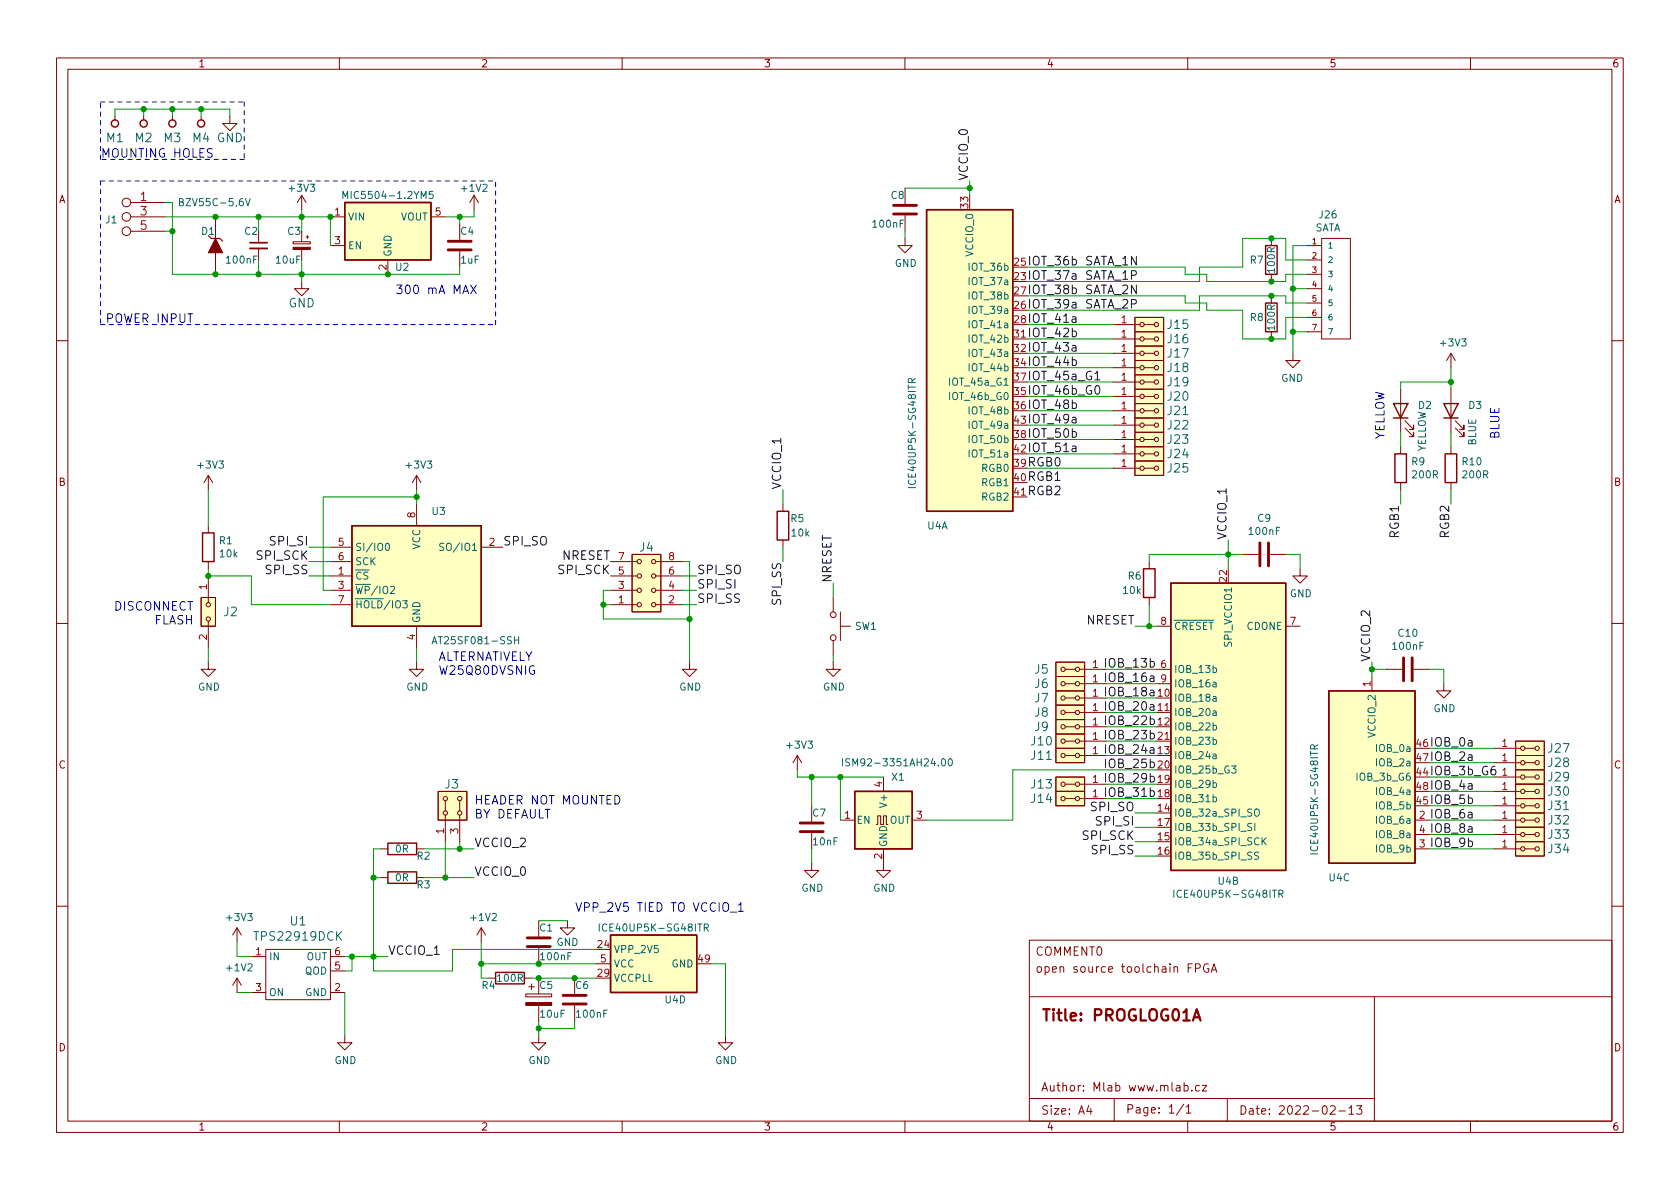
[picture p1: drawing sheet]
<svg xmlns="http://www.w3.org/2000/svg" width="297mm" height="210mm" viewBox="0 0 297 210" stroke-linecap="round" stroke-linejoin="round" font-family="sans-serif">
<g fill="none" stroke="#840000" stroke-width=".18">
<path d="M10 10.2h277v190.1h-277zM12 12.2h273v186.1h-273zM60 10.2v2M110 10.2v2M160 10.2v2M210 10.2v2M260 10.2v2M20.3 20.6v.6M23.1 38.3h6.1M23.1 35.8h6.1M25.4 20.6v.6M30.5 20.6v.6"/>
<path d="M35.6 20.6v.6M38.1 38.3v3.9M40.6 20.6v1.2h1.3l-1.3 1.3-1.2-1.3h1.2M53.3 34.5l.8 1.3M53.3 34.5v2.6M53.3 34.5l-.7 1.3M58.4 38.3h2.6M76.2 38.3h2.5M81.3 39.6v2.8M83.8 34.5l-.7 1.3M83.8 34.5v2.6M83.8 34.5l.8 1.3"/>
<path d="M160 33.3v2.8M160 38.1v2.8M23.1 40.9h6.1M38.1 44.7v3.8M45.7 40.9v2M45.7 43.9v2.1M51.8 42.7h3.1v.4h-3.1zM53.3 49.8v1.2h-1.2l1.2 1.3 1.3-1.3h-1.3M53.3 40.9v1.8M53.3 44.1v1.9M54.1 41.9h.5M54.4 41.7v.5"/>
<path d="M58.4 43.4h2.6M68.6 46v2.5M81.3 44.4v2.8M160 42.2v1.2h1.3l-1.3 1.3-1.3-1.3h1.3M179.1 59.9h2.5M196.8 57.4h4.7M196.8 59.9h4.7M200.7 56.1h5v2.6h-5zM200.7 58.7h5v2.5h-5zM202.3 57.4h1.8M202.3 59.9h1.8M224.8 42.2v1.2"/>
<path d="M224.8 48.5v1.3M224.8 52.3v1.3M224.8 58.7v1.2M231.1 43.4h2.6M231.1 46h2.6M231.1 48.5h2.6M231.1 51h2.6M231.1 53.6h2.6M231.1 56.1h2.6M231.1 58.7h2.6M233.7 42.2h5.1v17.7h-5.1zM10 60.2h2"/>
<path d="M196.8 65h4.7M196.8 70.1h4.7M196.8 67.6h4.7M196.8 62.5h4.7M196.8 77.7h4.7M196.8 75.2h4.7M196.8 72.6h4.7M200.7 79h5v2.5h-5zM200.7 63.7h5v2.6h-5zM200.7 68.8h5v2.6h-5zM200.7 66.3h5v2.5h-5zM200.7 61.2h5v2.5h-5z"/>
<path d="M200.7 76.4h5v2.6h-5zM200.7 73.9h5v2.5h-5zM200.7 71.4h5v2.5h-5zM202.3 65h1.8M202.3 70.1h1.8M202.3 67.6h1.8M202.3 62.5h1.8M202.3 77.7h1.8M202.3 75.2h1.8M202.3 72.6h1.8M228.6 62.5v1.2h-1.3l1.3 1.3 1.3-1.3h-1.3M247.6 68.8v7.6"/>
<path d="M247.6 79v1.3M248.4 75.7l1.5 1.5v-.8v.8h-.7M248.4 74.4l1.5 1.5v-.7v.7h-.7M256.5 62.5l-.7 1.2M256.5 62.5v2.5M256.5 68.8v7.6M256.5 79v1.3M256.5 62.5l.8 1.2M257.3 75.7l1.5 1.5v-.8v.8h-.7M257.3 74.4l1.5 1.5v-.7v.7h-.7M285 60.2h2M36.8 84.1v2.5"/>
<path d="M36.8 93v1.2M36.8 99.3v1.3M36.8 84.1l-.7 1.2M36.8 84.1l.8 1.2M58.4 96.8h3.8M58.4 99.3h3.8M73.7 84.1l-.8 1.2M73.7 84.1v2.5M73.7 89.1v3.9M73.7 84.1l.7 1.2M85.1 96.8h3.8M107.9 99.3h4.7"/>
<path d="M111.8 98h5v10.2h-5zM116 99.3h4.6M138.4 89.1v1.3M138.4 95.5v1.3M179.1 87.9h2.5M196.8 80.3h4.7M196.8 82.8h4.7M200.7 81.5h5v2.6h-5zM202.3 80.3h1.8M202.3 82.8h1.8M203.2 99.3v1.3M219.7 98h2.8"/>
<path d="M224.5 98h2.8M247.6 85.3v1.3M256.5 85.3v1.3M10 110.2h2M35.6 105.7h2.5v5h-2.5zM36.8 117.1v1.3h1.3l-1.3 1.2-1.2-1.2h1.2M36.8 101.8v4.7M36.8 109.8v4.7M58.4 101.8h3.8M58.4 104.4h3.8M58.4 106.9h3.8M73.7 117.1v1.3h1.2l-1.2 1.2-1.3-1.2h1.3"/>
<path d="M73.7 110.7v3.8M107.9 101.8h4.7M107.9 104.4h4.7M107.9 106.9h4.7M116 101.8h4.6M116 104.4h4.6M116 106.9h4.6M121.9 117.1v1.3h1.3l-1.3 1.2-1.3-1.2h1.3M147.3 117.1v1.3h1.3l-1.3 1.2-1.3-1.2h1.3M147.3 105.7v2.5M147.3 113.3v2.5M148.6 110.7h1.8"/>
<path d="M148.6 108.2v5.1M186.7 117.1h5.1v2.5h-5.1zM186.7 119.6h5.1v2.6h-5.1zM188.3 118.4h1.8M190.9 118.4h4.7M203.2 105.7v1.2M204.5 118.4h2.5M204.5 110.7h2.5M227.3 110.7h2.6M229.9 100.6v1.2h1.2l-1.2 1.3-1.3-1.3h1.3M242.6 119.6v2.6M245.1 118.4h2.8"/>
<path d="M249.9 118.4h2.8M285 110.2h2M77.5 139.9h5v5.1h-5zM141 133.6l-.8 1.3M141 133.6v2.5M141 133.6l.7 1.3M156.2 137.4v2.5M186.7 137.4h5.1v2.5h-5.1zM186.7 139.9h5.1v2.6h-5.1zM186.7 132.3h5.1v2.6h-5.1zM186.7 122.2h5.1v2.5h-5.1zM186.7 124.7h5.1v2.5h-5.1z"/>
<path d="M186.7 129.8h5.1v2.5h-5.1zM186.7 127.2h5.1v2.6h-5.1zM188.3 126h1.8M188.3 131.1h1.8M188.3 120.9h1.8M188.3 138.7h1.8M188.3 133.6h1.8M188.3 123.4h1.8M188.3 128.5h1.8M190.9 126h4.7M190.9 131.1h4.7M190.9 120.9h4.7"/>
<path d="M190.9 138.7h4.7M190.9 133.6h4.7M190.9 123.4h4.7M190.9 128.5h4.7M204.5 126h2.5M204.5 131.1h2.5M204.5 120.9h2.5M255.3 120.9v1.3h1.2l-1.2 1.2-1.3-1.2h1.3M264.2 134.9h4.7M264.2 132.3h4.7M264.2 137.4h4.7M264.2 139.9h4.7"/>
<path d="M268 133.6h5v2.5h-5zM268 131.1h5v2.5h-5zM268 136.1h5v2.6h-5zM268 138.7h5v2.5h-5zM269.6 134.9h1.8M269.6 132.3h1.8M269.6 137.4h1.8M269.6 139.9h1.8M67.3 150.1h1.3M67.3 155.2h1.3M73.7 150.1h1.2M73.7 155.2h1.2"/>
<path d="M78.7 141.6v1.8M78.7 144.1v4.7M81.3 141.6v1.8M81.3 144.1v4.7M143.5 152.6v1.3h1.3l-1.3 1.3-1.3-1.3h1.3M143.5 142.5v2.8M143.5 147.3v2.8M148.6 145h2.5M154.9 145.8h.3v-1.5h.5v1.5h.5v-1.5h.5v1.5h.3M156.2 150.1v3.8h1.3l-1.3 1.3-1.3-1.3h1.3M161.3 145h2.5M188.3 141.2h1.8"/>
<path d="M190.9 141.2h4.7M250.2 145h2.5M250.2 150.1h2.5M250.2 147.6h2.5M264.2 145h4.7M264.2 150.1h4.7M264.2 147.6h4.7M264.2 142.5h4.7M268 143.8h5v2.5h-5zM268 146.3h5v2.5h-5zM268 141.2h5v2.6h-5zM268 148.8h5v2.6h-5z"/>
<path d="M269.6 145h1.8M269.6 150.1h1.8M269.6 147.6h1.8M269.6 142.5h1.8M10 160.2h2M41.9 173l-.8 1.2M41.9 164.1v2.5M41.9 173v2.5M41.9 173l.8 1.2M41.9 164.1l-.8 1.2M41.9 164.1l.8 1.2M44.4 169.2h2.6"/>
<path d="M44.4 175.5h2.6M47 167.9h11.4v8.9h-11.4zM58.4 169.2h2.6M58.4 175.5h2.6M58.4 171.7h2.6M85.1 164.1l-.8 1.2M85.1 164.1v2.5M85.1 164.1l.8 1.2M86.4 173h1.2M92.7 173h1.3M93 175.8h4.5v.5h-4.5zM93.5 174.5h1"/>
<path d="M94 174v1M95.2 162.8v2.8M95.2 167.6v2.8M95.2 173v2.8M95.2 177.8v2.8M100.3 162.8v1.3h1.3l-1.3 1.2-1.2-1.2h1.2M101.6 173v2.8M101.6 177.8v2.8M105.4 170.4h2.5M182 166.3h103v32h-103zM182 176.3h103M210.1 171.1h.5"/>
<path d="M210.8 170.4h-.7v1.5M211.4 171.2l.7-.1 .1-.2-.1-.3-.2-.2h-.5v1.5M213.6 170.5a.74 .74 0 0 0-.9 .5 .74 .74 0 0 0 .6 .9l.4-.1v-.5h-.3M214.1 171.9l.5-1.5 .5 1.5M214.3 171.5h.7M243 176.3v22M285 160.2h2M60 198.3v2M61 183.1v1.3h1.2l-1.2 1.3-1.3-1.3h1.3M95.2 183.1v1.3h1.3l-1.3 1.3-1.2-1.3h1.2M110 198.3v2M128.3 183.1v1.3h1.2l-1.2 1.3-1.3-1.3h1.3"/>
<path d="M160 198.3v2M182 194.3h61M192.5 195.5l-.4 1h1M192.9 196v1M197 194.3v4M209.3 195.3l-1.3 1.9M209.4 192l.4-.1 .3 .3v.4l-.2 .3h-.5M209.7 195.8l.4-.5v1.5M209.7 196.8h.9M210 198.3v2M210.7 192.8v.1M212.1 192l-.5-.1-.2 .3v.4l.1 .3h.6"/>
<path d="M212.6 191.9h.8l-.8 1h.8M217 194.3v4M235.2 195.7l.6-.2 .2 .2 .1 .3-1 1h1M236.7 196.5h1.2M238.5 196l.4-.5v1.5M238.5 197h.9M239.9 195.5h.9l-.5 .6 .4 .1v.7l-.2 .1h-.4l-.2-.1M260 198.3v2M261 198.3h.1"/>
<circle cx="22.4" cy="35.8" r=".76"/>
<circle cx="22.4" cy="38.3" r=".76"/>
<circle cx="22.4" cy="40.9" r=".76"/>
<circle cx="201.9" cy="57.4" r=".38"/>
<circle cx="201.9" cy="59.9" r=".38"/>
<circle cx="204.5" cy="57.4" r=".38"/>
<circle cx="204.5" cy="59.9" r=".38"/>
<circle cx="201.9" cy="77.7" r=".38"/>
<circle cx="201.9" cy="62.5" r=".38"/>
<circle cx="201.9" cy="67.6" r=".38"/>
<circle cx="201.9" cy="65" r=".38"/>
<circle cx="201.9" cy="72.6" r=".38"/>
<circle cx="201.9" cy="70.1" r=".38"/>
<circle cx="201.9" cy="75.2" r=".38"/>
<circle cx="204.5" cy="65" r=".38"/>
<circle cx="204.5" cy="77.7" r=".38"/>
<circle cx="204.5" cy="72.6" r=".38"/>
<circle cx="204.5" cy="67.6" r=".38"/>
<circle cx="204.5" cy="70.1" r=".38"/>
<circle cx="204.5" cy="75.2" r=".38"/>
<circle cx="204.5" cy="62.5" r=".38"/>
<circle cx="113" cy="99.3" r=".38"/>
<circle cx="115.6" cy="99.3" r=".38"/>
<circle cx="201.9" cy="80.3" r=".38"/>
<circle cx="201.9" cy="82.8" r=".38"/>
<circle cx="204.5" cy="80.3" r=".38"/>
<circle cx="204.5" cy="82.8" r=".38"/>
<circle cx="36.8" cy="106.9" r=".38"/>
<circle cx="36.8" cy="109.5" r=".38"/>
<circle cx="113" cy="104.4" r=".38"/>
<circle cx="113" cy="101.8" r=".38"/>
<circle cx="113" cy="106.9" r=".38"/>
<circle cx="115.6" cy="106.9" r=".38"/>
<circle cx="115.6" cy="101.8" r=".38"/>
<circle cx="115.6" cy="104.4" r=".38"/>
<circle cx="147.3" cy="108.7" r=".51"/>
<circle cx="147.3" cy="112.8" r=".51"/>
<circle cx="188" cy="118.4" r=".38"/>
<circle cx="190.5" cy="118.4" r=".38"/>
<circle cx="188" cy="126" r=".38"/>
<circle cx="188" cy="120.9" r=".38"/>
<circle cx="188" cy="128.5" r=".38"/>
<circle cx="188" cy="123.4" r=".38"/>
<circle cx="188" cy="131.1" r=".38"/>
<circle cx="188" cy="133.6" r=".38"/>
<circle cx="188" cy="138.7" r=".38"/>
<circle cx="190.5" cy="120.9" r=".38"/>
<circle cx="190.5" cy="128.5" r=".38"/>
<circle cx="190.5" cy="131.1" r=".38"/>
<circle cx="190.5" cy="126" r=".38"/>
<circle cx="190.5" cy="123.4" r=".38"/>
<circle cx="190.5" cy="138.7" r=".38"/>
<circle cx="190.5" cy="133.6" r=".38"/>
<circle cx="269.2" cy="139.9" r=".38"/>
<circle cx="269.2" cy="137.4" r=".38"/>
<circle cx="269.2" cy="132.3" r=".38"/>
<circle cx="269.2" cy="134.9" r=".38"/>
<circle cx="271.8" cy="139.9" r=".38"/>
<circle cx="271.8" cy="137.4" r=".38"/>
<circle cx="271.8" cy="134.9" r=".38"/>
<circle cx="271.8" cy="132.3" r=".38"/>
<circle cx="78.7" cy="143.8" r=".38"/>
<circle cx="78.7" cy="141.2" r=".38"/>
<circle cx="81.3" cy="141.2" r=".38"/>
<circle cx="81.3" cy="143.8" r=".38"/>
<circle cx="188" cy="141.2" r=".38"/>
<circle cx="190.5" cy="141.2" r=".38"/>
<circle cx="269.2" cy="147.6" r=".38"/>
<circle cx="269.2" cy="145" r=".38"/>
<circle cx="269.2" cy="150.1" r=".38"/>
<circle cx="269.2" cy="142.5" r=".38"/>
<circle cx="271.8" cy="145" r=".38"/>
<circle cx="271.8" cy="147.6" r=".38"/>
<circle cx="271.8" cy="150.1" r=".38"/>
<circle cx="271.8" cy="142.5" r=".38"/>
</g>
<path d="M211.1 179.9h1M210.9 180.5l.7-2 .7 2" fill="none" stroke="#840000" stroke-width=".4"/>
<g fill="#ffffc2" stroke="#ffffc2" stroke-width=".18">
<path d="M268 133.6h5v2.5h-5z"/>
<path d="M200.7 56.1h5v2.6h-5z"/>
<path d="M234.9 122.2h15.3v30.4h-15.3z"/>
<path d="M268 143.8h5v2.5h-5z"/>
<path d="M268 146.3h5v2.5h-5z"/>
<path d="M268 131.1h5v2.5h-5z"/>
<path d="M200.7 79h5v2.5h-5z"/>
<path d="M268 136.1h5v2.6h-5z"/>
<path d="M268 138.7h5v2.5h-5z"/>
<path d="M268 141.2h5v2.6h-5z"/>
<path d="M268 148.8h5v2.6h-5z"/>
<path d="M207 103.1h20.3v50.8h-20.3z"/>
<path d="M186.7 137.4h5.1v2.5h-5.1z"/>
<path d="M186.7 139.9h5.1v2.6h-5.1z"/>
<path d="M77.5 139.9h5v5.1h-5z"/>
<path d="M35.6 105.7h2.5v5h-2.5z"/>
<path d="M62.2 93h22.9v17.7h-22.9z"/>
<path d="M200.7 58.7h5v2.5h-5z"/>
<path d="M200.7 63.7h5v2.6h-5z"/>
<path d="M200.7 68.8h5v2.6h-5z"/>
<path d="M200.7 66.3h5v2.5h-5z"/>
<path d="M200.7 61.2h5v2.5h-5z"/>
<path d="M200.7 81.5h5v2.6h-5z"/>
<path d="M200.7 76.4h5v2.6h-5z"/>
<path d="M200.7 73.9h5v2.5h-5z"/>
<path d="M200.7 71.4h5v2.5h-5z"/>
<path d="M61 35.8h15.2v10.2h-15.2z"/>
<path d="M186.7 132.3h5.1v2.6h-5.1z"/>
<path d="M151.1 139.9h10.2v10.2h-10.2z"/>
<path d="M163.8 37.1h15.3v53.3h-15.3z"/>
<path d="M186.7 122.2h5.1v2.5h-5.1z"/>
<path d="M111.8 98h5v10.2h-5z"/>
<path d="M186.7 124.7h5.1v2.5h-5.1z"/>
<path d="M186.7 129.8h5.1v2.5h-5.1z"/>
<path d="M186.7 117.1h5.1v2.5h-5.1z"/>
<path d="M107.9 165.3h15.3v10.2h-15.3z"/>
<path d="M186.7 119.6h5.1v2.6h-5.1z"/>
<path d="M186.7 127.2h5.1v2.6h-5.1z"/>
</g>
<g fill="none" stroke="#840000" stroke-width=".25">
<path d="M61 35.8h15.2v10.2h-15.2zM163.8 37.1h15.3v53.3h-15.3zM223.8 43.4h2v5.1h-2zM223.8 53.6h2v5.1h-2zM246.4 71.4h2.5l-1.3 2.5zM246.4 73.9h2.5M255.3 71.4h2.5l-1.3 2.5zM255.3 73.9h2.5M35.8 94.2h2v5.1h-2zM62.2 93h22.9v17.7h-22.9zM137.4 90.4h2v5.1h-2zM246.6 80.3h2.1v5h-2.1z"/>
<path d="M255.5 80.3h2.1v5h-2.1zM202.2 100.6h2v5.1h-2zM207 103.1h20.3v50.8h-20.3zM151.1 139.9h10.2v10.2h-10.2zM234.9 122.2h15.3v30.4h-15.3zM68.6 154.2h5.1v2h-5.1zM68.6 149.1h5.1v2h-5.1zM87.6 172h5.1v2h-5.1zM107.9 165.3h15.3v10.2h-15.3z"/>
<circle cx="20.3" cy="21.8" r=".63"/>
<circle cx="25.4" cy="21.8" r=".63"/>
<circle cx="30.5" cy="21.8" r=".63"/>
<circle cx="35.6" cy="21.8" r=".63"/>
</g>
<g fill="none" stroke="#840000" stroke-width=".51">
<path d="M158 37.8h4.1M158 36.3h4.1M79.2 44.2h4.1M79.2 42.7h4.1M222.8 96v4.1M224.3 96v4.1M248.2 116.3v4.1M249.7 116.3v4.1M141.5 147.1h4M141.5 145.5h4M93.2 167.4h4.1M93.2 165.9h4.1"/>
<path d="M99.6 177.5h4M99.6 176h4"/>
</g>
<g fill="none" stroke="#006464" stroke-width=".18">
<path d="M31.7 35.7h.6l.1-.2-.1-.3-.6-.1v1.3h.5l.2-.1 .1-.3-.3-.3M43.4 35.1l.4 1.3 .4-1.3M60.6 35.1v-1.3l.5 .9 .4-.9v1.3M76.5 33.8h-.6v.6l.1-.1 .5 .1 .1 .2-.1 .4-.1 .1-.5-.1M161.3 67.7l-.1-.6-.2-.2-.3 .1-.1 .7h1.3M161.9 66.9l-.6 .5M68.3 96.2l.1-.1a.68 .68 0 0 1 .5 .6 .68 .68 0 0 1-.5 .6l-.1-.1-.2-.3zM78.5 96.1h-.5l-.2 .1v.4l.5 .2 .2 .3-.3 .2h-.5M160.6 86.2h1.3M76.4 113.9l.4-1.3 .4 1.3M76.5 113.5h.6M91 113.2h.7"/>
<path d="M91.7 112.6v1.3M214.5 118.1h.4l.2 .2-.1 .6h-.5M149 134.2v1.2M150.2 134.2h-.4l-.2 .1v.4l.5 .2 .1 .3-.2 .2h-.5M167.8 134.3l.2-.1a.68 .68 0 0 1 .4 .6 .68 .68 0 0 1-.4 .6l-.2-.1-.1-.3zM214.5 128.3l.4-.1 .2 .3-.1 .5h-.5M214.5 138.5l.4-.1 .2 .2-.1 .6h-.5M214.5 130.8h.4l.2 .2-.1 .6h-.5M217.8 135.4h.7l-.4 .5 .4 .1v.6l-.2 .1-.5-.1M232.4 132.4l-.1-.6-.2-.1-.3 .1-.1 .6h1.3M233 131.7l-.6 .4M207.6 157.4v1.3"/>
<path d="M214.5 141l.4-.1 .2 .3-.1 .5h-.5M221.9 143.2l.2-.1a.43 .43 0 0 1 .6 .4v.4a.42 .42 0 0 1-.5 .5 .42 .42 0 0 1-.4-.5zM221.9 145.6v1.3M222.5 150.7h-.5l-.1 .1v.4l.5 .2 .1 .3-.2 .3-.5-.1M223.3 148.7l.6 .7M223.9 148.1l-.8 .8M226.1 158.1l.6-.1 .1-.2v-.3l-.7-.1v1.3M226.4 158.1l.4 .6M231.7 151h1.3M106 163.4v1.3M124.5 164h.6l.1-.2v-.3l-.7-.1v1.3M124.8 164l.4 .7"/>
</g>
<g fill="#840000" stroke="#840000" stroke-width=".18">
<path d="M51.8 43.7h3.1v.4h-3.1z"/>
<path d="M38.1 42.2l1.3 2.5h-2.6z"/>
<path d="M93 177.3h4.5v.5h-4.5z"/>
</g>
<path d="M44.2 43.9h3" fill="none" stroke="#840000" stroke-width=".33"/>
<path d="M44.2 42.9h3" fill="none" stroke="#840000" stroke-width=".3"/>
<path d="M36.8 41.7l.5 .5h1.6l.5 .5" fill="none" stroke="#840000" stroke-width=".2"/>
<path d="M193.6 67.2h.9" fill="none" stroke="#0f0f0f" stroke-width=".18"/>
<path d="M83.2 50.4l1 1.5M84.2 50.4l-1 1.5M129.1 161.3h1.2M130.6 160.1l.4-.5v1.6M130.6 161.2h.8" fill="none" stroke="#0000c2" stroke-width=".18"/>
<path d="M17.8 18h25.4M43.2 18v10.2M17.8 32v25.4M17.8 28.2v-10.2M17.8 32h69.8M43.2 28.2h-25.4M17.8 57.4h69.8M87.6 57.4v-25.4" fill="none" stroke="#0000c2" stroke-width=".18" stroke-dasharray=".8 .8"/>
<g fill="none" stroke="#009600" stroke-width=".18">
<path d="M25.4 19.3v1.3M30.5 19.3v1.3M35.6 19.3v1.3M20.3 20.6v-1.3h20.3v1.3M29.2 38.3h29.2v5.1M29.2 35.8h1.3v12.7h50.8v-1.3M45.7 38.3v2.6M53.3 37.1v3.8M81.3 38.3v1.3M83.8 37.1v1.2h-5.1M160 33.3h11.4M171.4 32v2.5"/>
<path d="M29.2 40.9h1.3M45.7 46v2.5M53.3 46v3.8M160 40.9v1.3M181.6 47.2h27.9v1.3h3.9v1.3h13.9v-1.3h3.8M181.6 59.9h15.2M181.6 52.3h27.9v1.3h3.9v1.3h6.3v5h7.6v-3.8h3.8M181.6 57.4h15.2M228.6 58.7h2.5M228.6 51h2.5M231.1 46h-3.8v-3.8h-7.6v5h-7.6v2.6h-30.5M231.1 53.6h-3.8v-1.3h-15.2v2.6h-30.5"/>
<path d="M231.1 43.4h-2.5v19.1M181.6 65h15.2M181.6 70.1h15.2M181.6 62.5h15.2M181.6 75.2h15.2M181.6 77.7h15.2M181.6 72.6h15.2M181.6 67.6h15.2M247.6 76.4v2.6M256.5 67.6h-8.9v1.2M256.5 65v3.8M256.5 76.4v2.6"/>
<path d="M36.8 86.6v6.4M54.6 99.3h3.8M54.6 96.8h3.8M73.7 87.9h-16.6v16.5h1.3M73.7 86.6v2.5M120.6 99.3h1.3v17.8M138.4 86.6v2.5M138.4 96.8v2.5M181.6 82.8h15.2M181.6 80.3h15.2M217.2 95.5v5.1M219.7 98h-16.5v1.3"/>
<path d="M227.3 98h2.6v2.6M247.6 86.6v2.5M256.5 86.6v2.5M36.8 100.6v1.2h7.6v5.1h14M36.8 114.5v2.6M54.6 101.8h3.8M73.7 114.5v2.6M106.7 106.9h1.2M107.9 104.4h-1.2v5.1h15.2M120.6 101.8h2.6M120.6 106.9h2.6M120.6 104.4h2.6"/>
<path d="M147.3 103.1v2.6M147.3 115.8v1.3M195.6 118.4h8.9M200.7 110.7h3.8M203.2 106.9v3.8M242.6 118.4h2.5M242.6 117.1v2.5M252.7 118.4h2.6v2.5M141 136.1v1.3h15.2M143.5 137.4v5.1M148.6 137.4v7.6M195.6 133.6h8.9"/>
<path d="M195.6 131.1h8.9M195.6 138.7h8.9M195.6 123.4h8.9M195.6 128.5h8.9M195.6 126h8.9M195.6 120.9h8.9M204.5 136.1h-25.4v8.9h-15.3M252.7 137.4h11.5M252.7 139.9h11.5M252.7 134.9h11.5M252.7 132.3h11.5M66 155.2h1.3"/>
<path d="M67.3 150.1h-1.3v21.6h14v-3.8h25.4M74.9 150.1h8.9M74.9 155.2h8.9M78.7 148.8v6.4M81.3 148.8v1.3M143.5 150.1v2.5M195.6 141.2h8.9M200.7 148.8h3.8M200.7 146.3h3.8M200.7 151.4h3.8M200.7 143.8h3.8M252.7 145h11.5"/>
<path d="M252.7 150.1h11.5M252.7 142.5h11.5M252.7 147.6h11.5M41.9 166.6v2.6h2.5M41.9 175.5h2.5M61 169.2h7.6M61 175.5v7.6M62.2 169.2v2.5h-1.2M85.1 170.4h20.3M85.1 166.6v6.4h1.3M94 173h11.4M95.2 162.8h5.1"/>
<path d="M125.7 170.4h2.6v12.7M95.2 180.6v2.5M101.6 180.6v1.3h-6.4"/>
</g>
<g fill="#009600" stroke="#009600" stroke-width=".18">
<circle cx="66" cy="155.2" r=".46"/>
<circle cx="62.2" cy="169.2" r=".46"/>
<circle cx="66" cy="169.2" r=".46"/>
<circle cx="95.2" cy="173" r=".46"/>
<circle cx="95.2" cy="181.9" r=".46"/>
<circle cx="148.6" cy="137.4" r=".46"/>
<circle cx="143.5" cy="137.4" r=".46"/>
<circle cx="95.2" cy="170.4" r=".46"/>
<circle cx="101.6" cy="173" r=".46"/>
<circle cx="53.3" cy="38.3" r=".46"/>
<circle cx="38.1" cy="48.5" r=".46"/>
<circle cx="45.7" cy="48.5" r=".46"/>
<circle cx="45.7" cy="38.3" r=".46"/>
<circle cx="53.3" cy="48.5" r=".46"/>
<circle cx="30.5" cy="40.9" r=".46"/>
<circle cx="38.1" cy="38.3" r=".46"/>
<circle cx="35.6" cy="19.3" r=".46"/>
<circle cx="30.5" cy="19.3" r=".46"/>
<circle cx="25.4" cy="19.3" r=".46"/>
<circle cx="106.7" cy="106.9" r=".46"/>
<circle cx="73.7" cy="87.9" r=".46"/>
<circle cx="121.9" cy="109.5" r=".46"/>
<circle cx="36.8" cy="101.8" r=".46"/>
<circle cx="81.3" cy="38.3" r=".46"/>
<circle cx="68.6" cy="48.5" r=".46"/>
<circle cx="58.4" cy="38.3" r=".46"/>
<circle cx="85.1" cy="170.4" r=".46"/>
<circle cx="81.3" cy="150.1" r=".46"/>
<circle cx="78.7" cy="155.2" r=".46"/>
<circle cx="228.6" cy="51" r=".46"/>
<circle cx="224.8" cy="49.8" r=".46"/>
<circle cx="224.8" cy="52.3" r=".46"/>
<circle cx="224.8" cy="42.2" r=".46"/>
<circle cx="224.8" cy="59.9" r=".46"/>
<circle cx="256.5" cy="67.6" r=".46"/>
<circle cx="228.6" cy="58.7" r=".46"/>
<circle cx="217.2" cy="98" r=".46"/>
<circle cx="242.6" cy="118.4" r=".46"/>
<circle cx="203.2" cy="110.7" r=".46"/>
<circle cx="171.4" cy="33.3" r=".46"/>
</g>
<text font-size="2.8" fill="#840000" x="184" y="180.6">Title: PROGLOG01A</text>
<g font-size="2.1" fill="#0000c2">
<text x="17.8" y="27.9">MOUNTING HOLES</text>
<text x="69.8" y="52">300 mA MAX</text>
<text x="19.3" y="57.1">POWER INPUT</text>
<text x="244.8" y="77.7" transform="rotate(-90 244.8 77.7)">YELLOW</text>
<text x="265.1" y="77.7" transform="rotate(-90 265.1 77.7)">BLUE</text>
<text x="20.3" y="108">DISCONNECT</text>
<text x="27.2" y="110.4">FLASH</text>
<text x="77.5" y="116.9">ALTERNATIVELY</text>
<text x="77.5" y="119.3">W25Q80DVSNIG</text>
<text x="83.8" y="142.3">HEADER NOT MOUNTED</text>
<text x="83.8" y="144.7">BY DEFAULT</text>
<text x="101.6" y="161.2">VPP_2V5 TIED TO VCCIO_1</text>
</g>
<g font-size="2.1" fill="#006464">
<text x="18.8" y="25.1">M1</text>
<text x="23.9" y="25.1">M2</text>
<text x="29" y="25.1">M3</text>
<text x="34.1" y="25.1">M4 GND</text>
<text x="51" y="54.4">GND</text>
<text x="206.5" y="58.2">J15</text>
<text x="206.5" y="60.7">J16</text>
<text x="206.5" y="65.8">J18</text>
<text x="206.5" y="63.2">J17</text>
<text x="206.5" y="70.9">J20</text>
<text x="206.5" y="68.3">J19</text>
<text x="206.5" y="75.9">J22</text>
<text x="206.5" y="73.4">J21</text>
<text x="206.5" y="81">J24</text>
<text x="206.5" y="83.6">J25</text>
<text x="206.5" y="78.5">J23</text>
<text x="113.1" y="97.5">J4</text>
<text x="39.6" y="109">J2</text>
<text x="183" y="119.1">J5</text>
<text x="183" y="124.2">J7</text>
<text x="183" y="121.7">J6</text>
<text x="182.4" y="131.8">J10</text>
<text x="183" y="126.7">J8</text>
<text x="183" y="129.3">J9</text>
<text x="182.4" y="134.4">J11</text>
<text x="273.8" y="135.6">J28</text>
<text x="273.8" y="133.1">J27</text>
<text x="78.7" y="139.4">J3</text>
<text x="182.4" y="139.4">J13</text>
<text x="182.4" y="142">J14</text>
<text x="273.8" y="138.2">J29</text>
<text x="273.8" y="140.7">J30</text>
<text x="273.8" y="143.3">J31</text>
<text x="273.8" y="145.8">J32</text>
<text x="273.8" y="148.3">J33</text>
<text x="273.8" y="150.9">J34</text>
<text x="45.4" y="166.3">TPS22919DCK</text>
<text x="51.3" y="163.6">U1</text>
</g>
<g font-size="2.1" fill="#a90000">
<text x="24.8" y="35.6">1</text>
<text x="24.8" y="38.1">3</text>
<text x="24.8" y="40.6">5</text>
</g>
<g font-size="2.1" fill="#0f0f0f">
<text x="171.1" y="32" transform="rotate(-90 171.1 32)">VCCIO_0</text>
<text x="181.6" y="46.9">IOT_36b</text>
<text x="191.8" y="46.9">SATA_1N</text>
<text x="181.6" y="52">IOT_38b</text>
<text x="181.6" y="49.5">IOT_37a</text>
<text x="191.8" y="52">SATA_2N</text>
<text x="191.8" y="49.5">SATA_1P</text>
<text x="181.6" y="54.5">IOT_39a</text>
<text x="181.6" y="57.1">IOT_41a</text>
<text x="181.6" y="59.6">IOT_42b</text>
<text x="191.8" y="54.5">SATA_2P</text>
<text x="181.6" y="64.7">IOT_44b</text>
<text x="181.6" y="62.2">IOT_43a</text>
<text x="181.6" y="69.8">IOT_46b_G0</text>
<text x="181.6" y="67.2">IOT_45a_G1</text>
<text x="181.6" y="74.9">IOT_49a</text>
<text x="181.6" y="77.4">IOT_50b</text>
<text x="181.6" y="72.3">IOT_48b</text>
<text x="181.6" y="79.9">IOT_51a</text>
<text x="181.6" y="82.5">RGB0</text>
<text x="138.1" y="86.6" transform="rotate(-90 138.1 86.6)">VCCIO_1</text>
<text x="181.6" y="87.6">RGB2</text>
<text x="181.6" y="85">RGB1</text>
<text x="216.9" y="95.5" transform="rotate(-90 216.9 95.5)">VCCIO_1</text>
<text x="247.3" y="95" transform="rotate(-90 247.3 95)">RGB1</text>
<text x="256.2" y="95" transform="rotate(-90 256.2 95)">RGB2</text>
<text x="45.5" y="99">SPI_SCK</text>
<text x="47.2" y="101.5">SPI_SS</text>
<text x="48" y="96.5">SPI_SI</text>
<text x="88.9" y="96.5">SPI_SO</text>
<text x="98.9" y="101.5">SPI_SCK</text>
<text x="99.3" y="99">NRESET</text>
<text x="123.2" y="101.5">SPI_SO</text>
<text x="123.2" y="104.1">SPI_SI</text>
<text x="123.2" y="106.6">SPI_SS</text>
<text x="138.1" y="106.7" transform="rotate(-90 138.1 106.7)">SPI_SS</text>
<text x="147" y="103.1" transform="rotate(-90 147 103.1)">NRESET</text>
<text x="192.1" y="110.4">NRESET</text>
<text x="195.9" y="118">IOB_13b</text>
<text x="242.3" y="117.1" transform="rotate(-90 242.3 117.1)">VCCIO_2</text>
<text x="196" y="120.6">IOB_16a</text>
<text x="196" y="123.1">IOB_18a</text>
<text x="196" y="125.7">IOB_20a</text>
<text x="195.9" y="128.2">IOB_22b</text>
<text x="195.9" y="130.7">IOB_23b</text>
<text x="195.9" y="135.8">IOB_25b</text>
<text x="196" y="133.3">IOB_24a</text>
<text x="252.7" y="134.6">IOB_2a</text>
<text x="252.7" y="137.1">IOB_3b_G6</text>
<text x="252.7" y="132">IOB_0a</text>
<text x="193" y="143.4">SPI_SO</text>
<text x="195.9" y="138.4">IOB_29b</text>
<text x="195.9" y="140.9">IOB_31b</text>
<text x="252.7" y="139.6">IOB_4a</text>
<text x="252.7" y="142.2">IOB_5b</text>
<text x="83.8" y="149.8">VCCIO_2</text>
<text x="191.6" y="148.5">SPI_SCK</text>
<text x="194.1" y="146">SPI_SI</text>
<text x="252.7" y="147.3">IOB_8a</text>
<text x="252.7" y="149.8">IOB_9b</text>
<text x="252.7" y="144.7">IOB_6a</text>
<text x="83.8" y="154.9">VCCIO_0</text>
<text x="193.2" y="151.1">SPI_SS</text>
<text x="68.6" y="168.8">VCCIO_1</text>
</g>
<g font-size="2.1" fill="#840000">
<text x="183" y="169">COMMENT0</text>
<text x="183" y="172">open source toolchain FPGA</text>
<text x="184" y="193">Author: Mlab www.mlab.cz</text>
<text x="184" y="197.1">Size: A4</text>
<text x="199" y="196.9">Page: 1/1</text>
<text x="219" y="197.1">Date: 2022-02-13</text>
</g>
<g font-size="1.8" fill="#840000">
<text x="35" y="11.9">1</text>
<text x="85" y="11.9">2</text>
<text x="135" y="11.9">3</text>
<text x="185" y="11.9">4</text>
<text x="235" y="11.9">5</text>
<text x="285" y="11.9">6</text>
<text x="10.3" y="35.9">A</text>
<text x="285.3" y="35.9">A</text>
<text x="10.3" y="85.9">B</text>
<text x="285.3" y="85.9">B</text>
<text x="10.3" y="135.9">C</text>
<text x="285.3" y="135.9">C</text>
<text x="10.3" y="185.9">D</text>
<text x="285.3" y="185.9">D</text>
<text x="35" y="199.9">1</text>
<text x="85" y="199.9">2</text>
<text x="135" y="199.9">3</text>
<text x="185" y="199.9">4</text>
<text x="235" y="199.9">5</text>
<text x="285" y="199.9">6</text>
</g>
<g font-size="1.8" fill="#006464">
<text x="51.3" y="33.9">+3V3</text>
<text x="61.6" y="35.2">MIC5504-1.2YM5</text>
<text x="81.7" y="33.9">+1V2</text>
<text x="157.6" y="35.2">C8</text>
<text x="18.7" y="39.5">J1</text>
<text x="32.4" y="36.4">BZV55C-5,6V</text>
<text x="35.7" y="41.5">D1</text>
<text x="43.3" y="41.5">C2</text>
<text x="50.9" y="41.5">C3</text>
<text x="61.5" y="39">VIN</text>
<text x="70.8" y="39">VOUT</text>
<text x="81.5" y="41.5">C4</text>
<text x="154.5" y="40.3">100nF</text>
<text x="232.4" y="40.9">SATA</text>
<text x="233.3" y="38.6">J26</text>
<text x="40.2" y="46.6">100nF</text>
<text x="48.9" y="46.6">10uF</text>
<text x="61.5" y="44.1">EN</text>
<text x="69.2" y="45.5" transform="rotate(-90 69.2 45.5)">GND</text>
<text x="70" y="47.9">U2</text>
<text x="81.5" y="46.6">1uF</text>
<text x="158.2" y="47.2">GND</text>
<text x="171.6" y="47.9">IOT_36b</text>
<text x="172.1" y="45.2" transform="rotate(-90 172.1 45.2)">VCCIO_0</text>
<text x="221.1" y="46.6">R7</text>
<text x="171.6" y="53">IOT_38b</text>
<text x="171.7" y="50.4">IOT_37a</text>
<text x="225.4" y="48.1" transform="rotate(-90 225.4 48.1)">100R</text>
<text x="171.7" y="55.5">IOT_39a</text>
<text x="171.7" y="58">IOT_41a</text>
<text x="221.1" y="56.8">R8</text>
<text x="225.4" y="58.3" transform="rotate(-90 225.4 58.3)">100R</text>
<text x="171.6" y="60.6">IOT_42b</text>
<text x="171.6" y="65.7">IOT_44b</text>
<text x="171.7" y="63.1">IOT_43a</text>
<text x="254.8" y="61.3">+3V3</text>
<text x="168.2" y="70.7">IOT_46b_G0</text>
<text x="168.3" y="68.2">IOT_45a_G1</text>
<text x="226.5" y="67.5">GND</text>
<text x="171.6" y="73.3">IOT_48b</text>
<text x="171.7" y="75.8">IOT_49a</text>
<text x="250.8" y="72.3">D2</text>
<text x="259.7" y="72.3">D3</text>
<text x="35.1" y="82.8">+3V3</text>
<text x="72" y="82.8">+3V3</text>
<text x="171.6" y="78.4">IOT_50b</text>
<text x="171.7" y="80.9">IOT_51a</text>
<text x="173.6" y="83.4">RGB0</text>
<text x="249.6" y="82.3">R9</text>
<text x="252.1" y="80" transform="rotate(-90 252.1 80)">YELLOW</text>
<text x="258.6" y="82.3">R10</text>
<text x="261" y="78.8" transform="rotate(-90 261 78.8)">BLUE</text>
<text x="161.9" y="85.4" transform="rotate(-90 161.9 85.4)">ICE40UP5K-SG48ITR</text>
<text x="173.6" y="86">RGB1</text>
<text x="173.6" y="88.5">RGB2</text>
<text x="249.8" y="84.6">200R</text>
<text x="258.7" y="84.6">200R</text>
<text x="76.4" y="91.1">U3</text>
<text x="139.8" y="92.3">R5</text>
<text x="140" y="94.9">10k</text>
<text x="164" y="93.6">U4A</text>
<text x="221" y="94.6">100nF</text>
<text x="222.4" y="92.3">C9</text>
<text x="38.8" y="96.2">R1</text>
<text x="38.9" y="98.5">10k</text>
<text x="62.7" y="97.4">SI/IO0</text>
<text x="62.7" y="99.9">SCK</text>
<text x="74.3" y="97.2" transform="rotate(-90 74.3 97.2)">VCC</text>
<text x="78.7" y="97.4">SO/IO1</text>
<text x="62.7" y="102.5">~{CS}</text>
<text x="62.7" y="105">~{WP}/IO2</text>
<text x="62.7" y="107.6">~{HOLD}/IO3</text>
<text x="198.7" y="105">10k</text>
<text x="199.5" y="102.5">R6</text>
<text x="228" y="105.6">GND</text>
<text x="74.3" y="110.2" transform="rotate(-90 74.3 110.2)">GND</text>
<text x="77.3" y="113.9">AT25SF081-SSH</text>
<text x="151.2" y="111.4">SW1</text>
<text x="207.5" y="111.4">~{CRESET}</text>
<text x="220.4" y="111.4">CDONE</text>
<text x="247.3" y="112.6">C10</text>
<text x="207.5" y="119">IOB_13b</text>
<text x="217.8" y="114" transform="rotate(-90 217.8 114)">SPI_VCCIO1</text>
<text x="246.4" y="114.9">100nF</text>
<text x="35" y="122.1">GND</text>
<text x="71.8" y="122.1">GND</text>
<text x="120.1" y="122.1">GND</text>
<text x="145.5" y="122.1">GND</text>
<text x="207.5" y="124.1">IOB_18a</text>
<text x="207.5" y="121.5">IOB_16a</text>
<text x="253.4" y="125.9">GND</text>
<text x="207.5" y="126.6">IOB_20a</text>
<text x="207.5" y="129.2">IOB_22b</text>
<text x="207.5" y="131.7">IOB_23b</text>
<text x="243.2" y="130.2" transform="rotate(-90 243.2 130.2)">VCCIO_2</text>
<text x="139.3" y="132.4">+3V3</text>
<text x="150.3" y="135.5">ISM92-3351AH24.00</text>
<text x="207.5" y="134.2">IOB_24a</text>
<text x="207.5" y="136.8">IOB_25b_G3</text>
<text x="243.6" y="133">IOB_0a</text>
<text x="243.6" y="135.5">IOB_2a</text>
<text x="156.8" y="142.4" transform="rotate(-90 156.8 142.4)">V+</text>
<text x="157.7" y="138">X1</text>
<text x="207.5" y="141.9">IOB_31b</text>
<text x="207.5" y="139.3">IOB_29b</text>
<text x="240.1" y="138">IOB_3b_G6</text>
<text x="243.5" y="143.1">IOB_5b</text>
<text x="243.6" y="140.6">IOB_4a</text>
<text x="143.7" y="144.4">C7</text>
<text x="143.9" y="149.5">10nF</text>
<text x="151.4" y="145.7">EN</text>
<text x="156.8" y="149.9" transform="rotate(-90 156.8 149.9)">GND</text>
<text x="157.3" y="145.7">OUT</text>
<text x="207.5" y="144.4">IOB_32a_SPI_SO</text>
<text x="207.5" y="149.5">IOB_34a_SPI_SCK</text>
<text x="207.5" y="146.9">IOB_33b_SPI_SI</text>
<text x="243.6" y="145.7">IOB_6a</text>
<text x="243.6" y="148.2">IOB_8a</text>
<text x="69.9" y="155.8">0R</text>
<text x="69.9" y="150.7">0R</text>
<text x="73.8" y="152">R2</text>
<text x="207.5" y="152">IOB_35b_SPI_SS</text>
<text x="233" y="150.2" transform="rotate(-90 233 150.2)">ICE40UP5K-SG48ITR</text>
<text x="235" y="155.8">U4C</text>
<text x="243.5" y="150.7">IOB_9b</text>
<text x="73.8" y="157.1">R3</text>
<text x="141.7" y="157.7">GND</text>
<text x="154.4" y="157.7">GND</text>
<text x="208.4" y="158.7">ICE40UP5K-SG48ITR</text>
<text x="215.4" y="156.4">U4B</text>
<text x="40.2" y="162.9">+3V3</text>
<text x="83.4" y="162.9">+1V2</text>
<text x="95.4" y="164.7">C1</text>
<text x="98.4" y="167.3">GND</text>
<text x="106.8" y="164.7">ICE40UP5K-SG48ITR</text>
<text x="40.2" y="171.7">+1V2</text>
<text x="47.5" y="169.8">IN</text>
<text x="53.9" y="172.3">QOD</text>
<text x="54.2" y="169.8">OUT</text>
<text x="88.1" y="173.6">100R</text>
<text x="95.7" y="169.8">100nF</text>
<text x="108.5" y="168.5">VPP_2V5</text>
<text x="108.5" y="173.6">VCCPLL</text>
<text x="108.5" y="171.1">VCC</text>
<text x="118.8" y="171.1">GND</text>
<text x="47.5" y="176.1">ON</text>
<text x="54" y="176.1">GND</text>
<text x="85.2" y="174.9">R4</text>
<text x="95.4" y="174.9">C5</text>
<text x="95.6" y="180">10uF</text>
<text x="101.8" y="174.9">C6</text>
<text x="102.1" y="180">100nF</text>
<text x="117.6" y="177.4">U4D</text>
<text x="59.1" y="188.2">GND</text>
<text x="93.4" y="188.2">GND</text>
<text x="126.4" y="188.2">GND</text>
</g>
<g font-size="1.8" fill="#a90000">
<text x="59.2" y="38.1">1</text>
<text x="77" y="38.1">5</text>
<text x="171.2" y="36.8" transform="rotate(-90 171.2 36.8)">33</text>
<text x="59.2" y="43.2">3</text>
<text x="68.3" y="47.7" transform="rotate(-90 68.3 47.7)">2</text>
<text x="179.4" y="47">25</text>
<text x="179.4" y="49.5">23</text>
<text x="179.4" y="52.1">27</text>
<text x="179.4" y="54.6">26</text>
<text x="179.4" y="57.1">28</text>
<text x="179.4" y="59.7">31</text>
<text x="198.3" y="57.1">1</text>
<text x="198.3" y="59.7">1</text>
<text x="179.4" y="62.2">32</text>
<text x="179.4" y="64.8">34</text>
<text x="198.3" y="64.8">1</text>
<text x="198.3" y="62.2">1</text>
<text x="179.4" y="69.8">35</text>
<text x="179.4" y="67.3">37</text>
<text x="198.3" y="69.8">1</text>
<text x="198.3" y="67.3">1</text>
<text x="179.4" y="72.4">36</text>
<text x="179.4" y="77.5">38</text>
<text x="179.4" y="74.9">43</text>
<text x="198.3" y="77.5">1</text>
<text x="198.3" y="74.9">1</text>
<text x="198.3" y="72.4">1</text>
<text x="179.4" y="82.5">39</text>
<text x="179.4" y="80">42</text>
<text x="198.3" y="80">1</text>
<text x="198.3" y="82.5">1</text>
<text x="179.4" y="85.1">40</text>
<text x="179.4" y="87.6">41</text>
<text x="73.4" y="91.5" transform="rotate(-90 73.4 91.5)">8</text>
<text x="59.8" y="101.6">1</text>
<text x="59.8" y="96.5">5</text>
<text x="59.8" y="99.1">6</text>
<text x="86.5" y="96.5">2</text>
<text x="109.4" y="101.6">5</text>
<text x="109.4" y="99.1">7</text>
<text x="118.3" y="101.6">6</text>
<text x="118.3" y="99.1">8</text>
<text x="36.6" y="104.2" transform="rotate(-90 36.6 104.2)">1</text>
<text x="59.8" y="104.1">3</text>
<text x="59.8" y="106.7">7</text>
<text x="109.4" y="106.7">1</text>
<text x="109.4" y="104.1">3</text>
<text x="118.3" y="106.7">2</text>
<text x="118.3" y="104.1">4</text>
<text x="216.9" y="102.8" transform="rotate(-90 216.9 102.8)">22</text>
<text x="36.6" y="113.1" transform="rotate(-90 36.6 113.1)">2</text>
<text x="73.4" y="113.1" transform="rotate(-90 73.4 113.1)">4</text>
<text x="205.2" y="110.5">8</text>
<text x="228.1" y="110.5">7</text>
<text x="193.2" y="118.1">1</text>
<text x="205.2" y="118.1">6</text>
<text x="193.2" y="123.2">1</text>
<text x="193.2" y="125.7">1</text>
<text x="193.2" y="120.6">1</text>
<text x="204.8" y="123.2">10</text>
<text x="204.8" y="125.7">11</text>
<text x="205.2" y="120.6">9</text>
<text x="242.3" y="121.4" transform="rotate(-90 242.3 121.4)">1</text>
<text x="193.2" y="130.8">1</text>
<text x="193.2" y="128.3">1</text>
<text x="204.8" y="128.3">12</text>
<text x="204.8" y="130.8">21</text>
<text x="193.2" y="133.3">1</text>
<text x="204.8" y="133.3">13</text>
<text x="204.8" y="135.9">20</text>
<text x="250.5" y="137.2">44</text>
<text x="250.5" y="132.1">46</text>
<text x="250.5" y="134.6">47</text>
<text x="265.6" y="134.6">1</text>
<text x="265.6" y="132.1">1</text>
<text x="265.6" y="137.2">1</text>
<text x="156" y="139.2" transform="rotate(-90 156 139.2)">4</text>
<text x="193.2" y="138.4">1</text>
<text x="193.2" y="141">1</text>
<text x="204.8" y="143.5">14</text>
<text x="204.8" y="141">18</text>
<text x="204.8" y="138.4">19</text>
<text x="250.5" y="142.2">45</text>
<text x="250.5" y="139.7">48</text>
<text x="265.6" y="139.7">1</text>
<text x="265.6" y="142.2">1</text>
<text x="78.5" y="147.4" transform="rotate(-90 78.5 147.4)">1</text>
<text x="81" y="147.4" transform="rotate(-90 81 147.4)">3</text>
<text x="149.4" y="144.8">1</text>
<text x="162.1" y="144.8">3</text>
<text x="204.8" y="148.6">15</text>
<text x="204.8" y="146">17</text>
<text x="251" y="144.8">2</text>
<text x="251" y="149.9">3</text>
<text x="251" y="147.3">4</text>
<text x="265.6" y="144.8">1</text>
<text x="265.6" y="147.3">1</text>
<text x="265.6" y="149.9">1</text>
<text x="156" y="151.9" transform="rotate(-90 156 151.9)">2</text>
<text x="204.8" y="151.1">16</text>
<text x="105.7" y="167.6">24</text>
<text x="45.2" y="168.9">1</text>
<text x="59.2" y="171.4">5</text>
<text x="59.2" y="168.9">6</text>
<text x="105.7" y="172.7">29</text>
<text x="106.2" y="170.2">5</text>
<text x="123.5" y="170.2">49</text>
<text x="45.2" y="175.3">3</text>
<text x="59.2" y="175.3">2</text>
</g>
<g font-size="1.4" fill="#a90000">
<text x="232" y="43.2">1</text>
<text x="232" y="45.7">2</text>
<text x="232" y="48.3">3</text>
<text x="232" y="50.8">4</text>
<text x="232" y="53.3">5</text>
<text x="232" y="55.9">6</text>
<text x="232" y="58.4">7</text>
</g>
<g font-size="1.4" fill="#006464">
<text x="234.7" y="43.9">1</text>
<text x="234.7" y="46.5">2</text>
<text x="234.7" y="49">3</text>
<text x="234.7" y="51.6">4</text>
<text x="234.7" y="54.1">5</text>
<text x="234.7" y="56.6">6</text>
<text x="234.7" y="59.2">7</text>
</g>
</svg>
